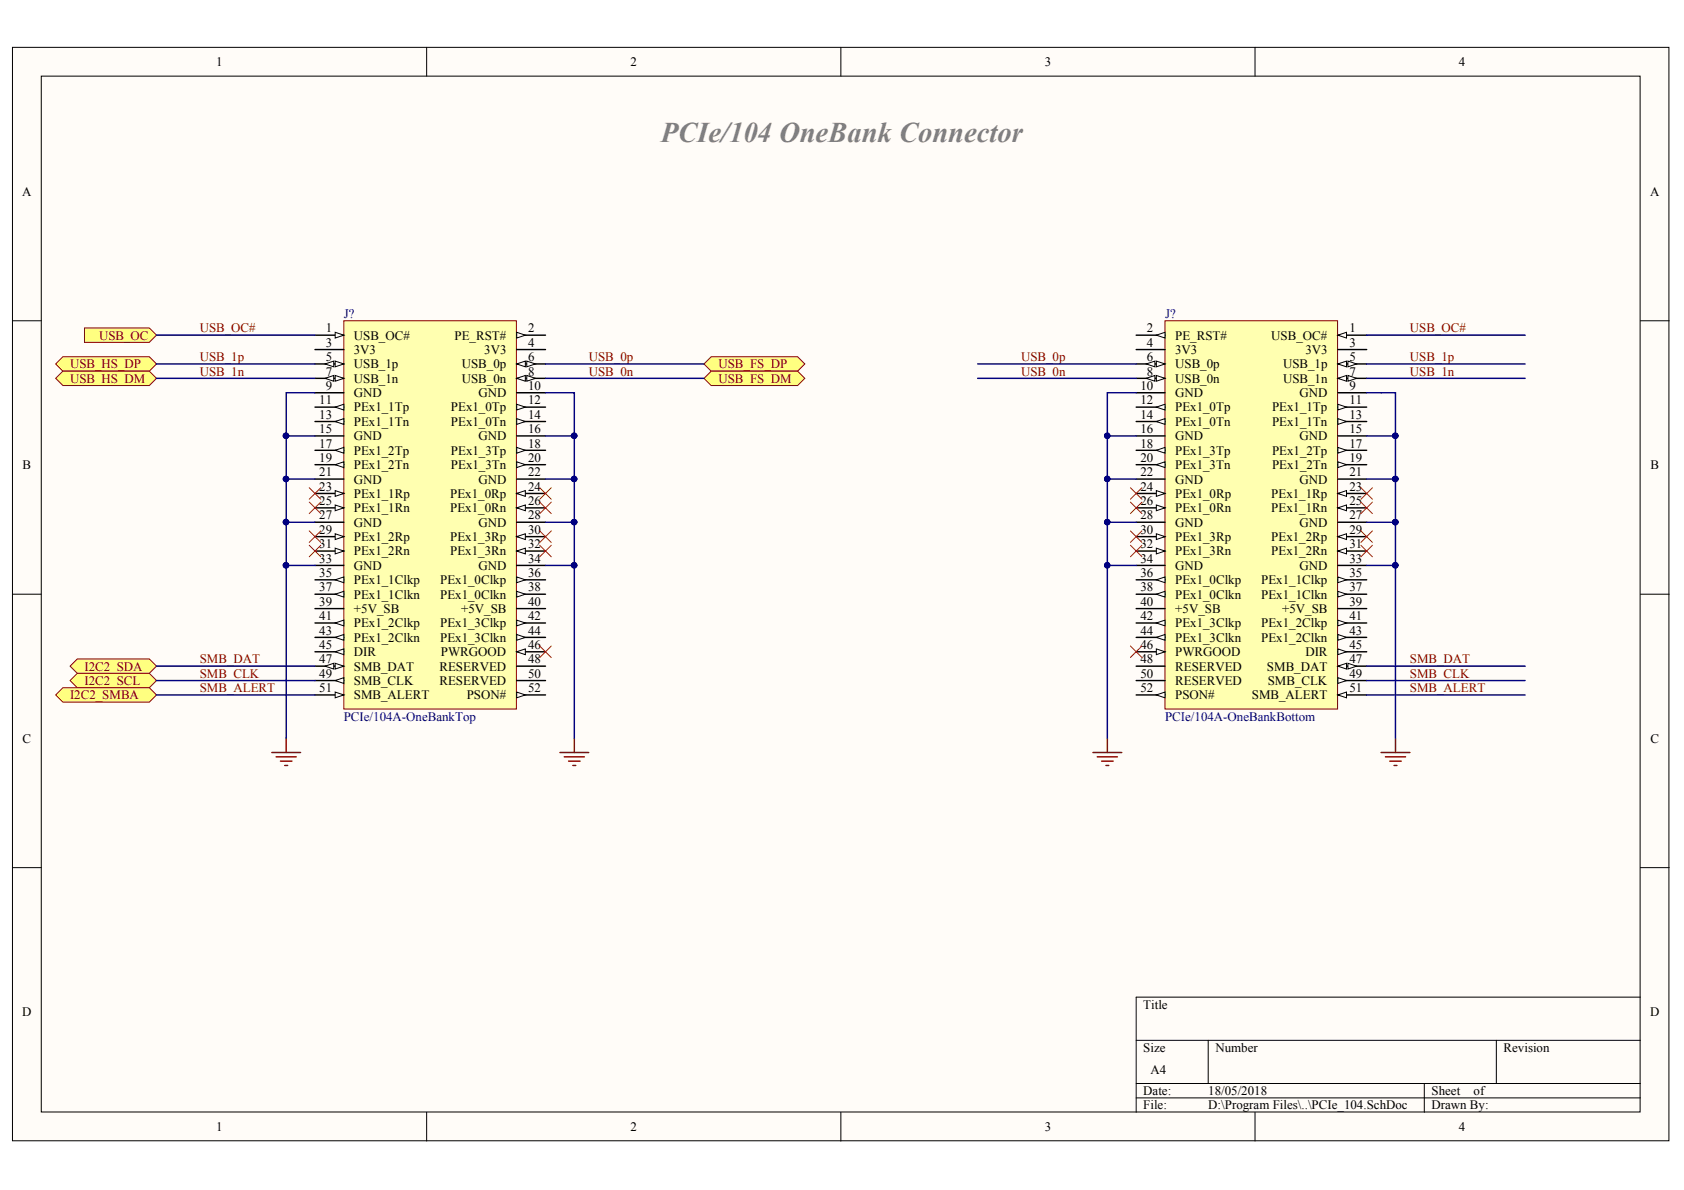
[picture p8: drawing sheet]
<svg xmlns="http://www.w3.org/2000/svg" width="297mm" height="210mm" viewBox="0 0 297 210" stroke-linecap="round" stroke-linejoin="round" font-family="sans-serif">
<g fill="#fffcf8" stroke="#000" stroke-width=".18">
<path d="M2.2 8.4h292.2v192.8h-292.2z"/>
<path d="M7.3 13.4h282v182.7h-282z"/>
</g>
<g fill="none" stroke="#000" stroke-width=".18">
<path d="M75.3 8.4v5M148.3 8.4v5M221.4 8.4v5M2.2 56.6h5.1M289.3 56.6h5.1M2.2 104.8h5.1M289.3 104.8h5.1M2.2 153h5.1M289.3 153h5.1M289.3 175.9h-88.9v20.3M75.3 196.2v5.1M148.3 196.2v5.1"/>
<path d="M200.4 183.5h88.9M200.4 191.1h88.9M200.4 193.7h88.9M213.1 183.5v7.6M221.4 196.2v5.1M251.2 191.1v5.1M263.9 183.5v7.6"/>
</g>
<g fill="#ffff80" stroke="#800000" stroke-width=".18">
<path d="M9.8 64.2l1.3-1.3h15.2l1.3 1.3-1.3 1.3h-15.2z" fill-rule="evenodd"/>
<path d="M9.8 66.7l1.3-1.2h15.2l1.3 1.2-1.3 1.3h-15.2z" fill-rule="evenodd"/>
<path d="M124.2 64.2l1.2-1.3h15.3l1.3 1.3-1.3 1.3h-15.3z" fill-rule="evenodd"/>
<path d="M124.2 66.7l1.2-1.2h15.3l1.3 1.2-1.3 1.3h-15.3z" fill-rule="evenodd"/>
<path d="M12.4 117.5l1.2-1.3h12.7l1.3 1.3-1.3 1.3h-12.7z" fill-rule="evenodd"/>
<path d="M12.4 120l1.2-1.2h12.7l1.3 1.2-1.3 1.3h-12.7z" fill-rule="evenodd"/>
<path d="M9.8 122.6l1.3-1.3h15.2l1.3 1.3-1.3 1.3h-15.2z" fill-rule="evenodd"/>
</g>
<path d="M205.5 56.6h30.4v68.5h-30.4z" fill="#ffffb0" stroke="#800000" stroke-width=".18"/>
<path d="M236 59.1h5.1" fill="none" stroke="#000" stroke-width=".25"/>
<path d="M236 59.1l1.5-.5v1z" fill="#fffcf8" stroke="#000" stroke-width=".18"/>
<path d="M200.4 59.1h5.1" fill="none" stroke="#000" stroke-width=".25"/>
<path d="M204 59.1l1.5-.5v1z" fill="#fffcf8" stroke="#000" stroke-width=".18"/>
<path d="M200.4 61.7h5.1M236 61.7h5.1M236 64.2h5.1" fill="none" stroke="#000" stroke-width=".25"/>
<g fill="#fffcf8" stroke="#000" stroke-width=".18">
<path d="M236 64.2l1.5-.5v1z"/>
<path d="M237.8 63.7l1.5 .5-1.5 .5z"/>
</g>
<path d="M200.4 64.2h5.1" fill="none" stroke="#000" stroke-width=".25"/>
<g fill="#fffcf8" stroke="#000" stroke-width=".18">
<path d="M204 63.7l1.5 .5-1.5 .5z"/>
<path d="M202.2 64.2l1.5-.5v1z"/>
</g>
<path d="M236 66.7h5.1" fill="none" stroke="#000" stroke-width=".25"/>
<g fill="#fffcf8" stroke="#000" stroke-width=".18">
<path d="M236 66.7l1.5-.5v1z"/>
<path d="M237.8 66.2l1.5 .5-1.5 .5z"/>
</g>
<path d="M200.4 66.7h5.1" fill="none" stroke="#000" stroke-width=".25"/>
<g fill="#fffcf8" stroke="#000" stroke-width=".18">
<path d="M204 66.2l1.5 .5-1.5 .5z"/>
<path d="M202.2 66.7l1.5-.5v1z"/>
</g>
<path d="M200.4 69.3h5.1M236 69.3h5.1M236 71.8h5.1" fill="none" stroke="#000" stroke-width=".25"/>
<path d="M236 71.3l1.5 .5-1.5 .5z" fill="#fffcf8" stroke="#000" stroke-width=".18"/>
<path d="M200.4 71.8h5.1" fill="none" stroke="#000" stroke-width=".25"/>
<path d="M204 71.8l1.5-.5v1z" fill="#fffcf8" stroke="#000" stroke-width=".18"/>
<path d="M236 74.4h5.1" fill="none" stroke="#000" stroke-width=".25"/>
<path d="M236 73.8l1.5 .6-1.5 .5z" fill="#fffcf8" stroke="#000" stroke-width=".18"/>
<path d="M200.4 74.4h5.1" fill="none" stroke="#000" stroke-width=".25"/>
<path d="M204 74.4l1.5-.6v1.1z" fill="#fffcf8" stroke="#000" stroke-width=".18"/>
<path d="M200.4 76.9h5.1M236 76.9h5.1M236 79.4h5.1" fill="none" stroke="#000" stroke-width=".25"/>
<path d="M236 78.9l1.5 .5-1.5 .5z" fill="#fffcf8" stroke="#000" stroke-width=".18"/>
<path d="M200.4 79.4h5.1" fill="none" stroke="#000" stroke-width=".25"/>
<path d="M204 79.4l1.5-.5v1z" fill="#fffcf8" stroke="#000" stroke-width=".18"/>
<path d="M236 82h5.1" fill="none" stroke="#000" stroke-width=".25"/>
<path d="M236 81.5l1.5 .5-1.5 .5z" fill="#fffcf8" stroke="#000" stroke-width=".18"/>
<path d="M200.4 82h5.1" fill="none" stroke="#000" stroke-width=".25"/>
<path d="M204 82l1.5-.5v1z" fill="#fffcf8" stroke="#000" stroke-width=".18"/>
<path d="M200.4 84.5h5.1M236 84.5h5.1M236 87h5.1" fill="none" stroke="#000" stroke-width=".25"/>
<path d="M236 87l1.5-.5v1.1z" fill="#fffcf8" stroke="#000" stroke-width=".18"/>
<path d="M200.4 87h5.1" fill="none" stroke="#000" stroke-width=".25"/>
<path d="M204 86.5l1.5 .5-1.5 .6z" fill="#fffcf8" stroke="#000" stroke-width=".18"/>
<path d="M236 89.6h5.1" fill="none" stroke="#000" stroke-width=".25"/>
<path d="M236 89.6l1.5-.5v1z" fill="#fffcf8" stroke="#000" stroke-width=".18"/>
<path d="M200.4 89.6h5.1" fill="none" stroke="#000" stroke-width=".25"/>
<path d="M204 89.1l1.5 .5-1.5 .5z" fill="#fffcf8" stroke="#000" stroke-width=".18"/>
<path d="M200.4 92.1h5.1M236 92.1h5.1M236 94.7h5.1" fill="none" stroke="#000" stroke-width=".25"/>
<path d="M236 94.7l1.5-.5v1z" fill="#fffcf8" stroke="#000" stroke-width=".18"/>
<path d="M200.4 94.7h5.1" fill="none" stroke="#000" stroke-width=".25"/>
<path d="M204 94.2l1.5 .5-1.5 .5z" fill="#fffcf8" stroke="#000" stroke-width=".18"/>
<path d="M236 97.2h5.1" fill="none" stroke="#000" stroke-width=".25"/>
<path d="M236 97.2l1.5-.5v1z" fill="#fffcf8" stroke="#000" stroke-width=".18"/>
<path d="M200.4 97.2h5.1" fill="none" stroke="#000" stroke-width=".25"/>
<path d="M204 96.7l1.5 .5-1.5 .5z" fill="#fffcf8" stroke="#000" stroke-width=".18"/>
<path d="M200.4 99.7h5.1M236 99.7h5.1M236 102.3h5.1" fill="none" stroke="#000" stroke-width=".25"/>
<path d="M236 101.8l1.5 .5-1.5 .5z" fill="#fffcf8" stroke="#000" stroke-width=".18"/>
<path d="M200.4 102.3h5.1" fill="none" stroke="#000" stroke-width=".25"/>
<path d="M204 102.3l1.5-.5v1z" fill="#fffcf8" stroke="#000" stroke-width=".18"/>
<path d="M236 104.8h5.1" fill="none" stroke="#000" stroke-width=".25"/>
<path d="M236 104.3l1.5 .5-1.5 .5z" fill="#fffcf8" stroke="#000" stroke-width=".18"/>
<path d="M200.4 104.8h5.1" fill="none" stroke="#000" stroke-width=".25"/>
<path d="M204 104.8l1.5-.5v1z" fill="#fffcf8" stroke="#000" stroke-width=".18"/>
<path d="M200.4 107.4h5.1M236 107.4h5.1M236 109.9h5.1" fill="none" stroke="#000" stroke-width=".25"/>
<path d="M236 109.4l1.5 .5-1.5 .5z" fill="#fffcf8" stroke="#000" stroke-width=".18"/>
<path d="M200.4 109.9h5.1" fill="none" stroke="#000" stroke-width=".25"/>
<path d="M204 109.9l1.5-.5v1z" fill="#fffcf8" stroke="#000" stroke-width=".18"/>
<path d="M236 112.4h5.1" fill="none" stroke="#000" stroke-width=".25"/>
<path d="M236 111.9l1.5 .5-1.5 .5z" fill="#fffcf8" stroke="#000" stroke-width=".18"/>
<path d="M200.4 112.4h5.1" fill="none" stroke="#000" stroke-width=".25"/>
<path d="M204 112.4l1.5-.5v1z" fill="#fffcf8" stroke="#000" stroke-width=".18"/>
<path d="M236 115h5.1" fill="none" stroke="#000" stroke-width=".25"/>
<path d="M236 114.5l1.5 .5-1.5 .5z" fill="#fffcf8" stroke="#000" stroke-width=".18"/>
<path d="M200.4 115h5.1" fill="none" stroke="#000" stroke-width=".25"/>
<path d="M204 114.5l1.5 .5-1.5 .5z" fill="#fffcf8" stroke="#000" stroke-width=".18"/>
<path d="M236 117.5h5.1" fill="none" stroke="#000" stroke-width=".25"/>
<g fill="#fffcf8" stroke="#000" stroke-width=".18">
<path d="M236 117.5l1.5-.5v1z"/>
<path d="M237.8 117l1.5 .5-1.5 .5z"/>
</g>
<path d="M200.4 117.5h5.1M236 120h5.1" fill="none" stroke="#000" stroke-width=".25"/>
<path d="M236 119.5l1.5 .5-1.5 .6z" fill="#fffcf8" stroke="#000" stroke-width=".18"/>
<path d="M200.4 120h5.1M236 122.6h5.1" fill="none" stroke="#000" stroke-width=".25"/>
<path d="M236 122.6l1.5-.5v1z" fill="#fffcf8" stroke="#000" stroke-width=".18"/>
<path d="M200.4 122.6h5.1" fill="none" stroke="#000" stroke-width=".25"/>
<path d="M204 122.6l1.5-.5v1z" fill="#fffcf8" stroke="#000" stroke-width=".18"/>
<path d="M14.9 57.9h11.4l1.3 1.2-1.3 1.3h-11.4z" fill-rule="evenodd" fill="#ffff80" stroke="#800000" stroke-width=".18"/>
<path d="M192.8 132.7h5.1M193.5 133.5h3.6M194.3 134.3h2M195.1 135h.5M195.3 130.2v2.5M243.6 132.7h5.1M244.4 133.5h3.5M245.1 134.3h2.1M245.9 135h.5M246.1 130.2v2.5" fill="none" stroke="#800000" stroke-width=".25"/>
<g fill="none" stroke="#f00" stroke-width=".18">
<path d="M199.4 86l2 2.1M199.4 88.6l2 2M199.4 96.2l2 2M199.4 93.6l2 2.1M201.4 86l-2 2.1M201.4 88.6l-2 2M201.4 96.2l-2 2M201.4 93.6l-2 2.1M240.1 86l2 2.1M240.1 88.6l2 2M240.1 93.6l2 2.1M240.1 96.2l2 2"/>
<path d="M242.1 86l-2 2.1M242.1 88.6l-2 2M242.1 93.6l-2 2.1M242.1 96.2l-2 2M199.4 114l2 2M201.4 114l-2 2"/>
</g>
<g fill="none" stroke="#000080" stroke-width=".25">
<path d="M241.1 59.1h27.9M172.5 64.2h27.9M172.5 66.7h27.9M195.3 76.9h5.1M200.4 69.3h-5.1v60.9M241.1 69.3h5v60.9M241.1 64.2h27.9M241.1 66.7h27.9M241.1 76.9h5M195.3 92.1h5.1M195.3 84.5h5.1M195.3 99.7h5.1"/>
<path d="M241.1 92.1h5M241.1 84.5h5M241.1 99.7h5M241.1 117.5h27.9M241.1 120h27.9M241.1 122.6h27.9"/>
</g>
<g fill="#000080" stroke="#000080" stroke-width=".18">
<circle cx="246.1" cy="92.1" r=".49"/>
<circle cx="246.1" cy="84.5" r=".49"/>
<circle cx="246.1" cy="99.7" r=".49"/>
<circle cx="195.3" cy="76.9" r=".48"/>
<circle cx="195.3" cy="84.5" r=".48"/>
<circle cx="195.3" cy="92.1" r=".48"/>
<circle cx="195.3" cy="99.7" r=".48"/>
<circle cx="246.1" cy="76.9" r=".49"/>
</g>
<path d="M60.6 56.6h30.5v68.5h-30.5z" fill="#ffffb0" stroke="#800000" stroke-width=".18"/>
<path d="M55.6 59.1h5" fill="none" stroke="#000" stroke-width=".25"/>
<path d="M59.1 58.6l1.5 .5-1.5 .5z" fill="#fffcf8" stroke="#000" stroke-width=".18"/>
<path d="M91.1 59.1h5.1" fill="none" stroke="#000" stroke-width=".25"/>
<path d="M91.1 58.6l1.6 .5-1.6 .5z" fill="#fffcf8" stroke="#000" stroke-width=".18"/>
<path d="M55.6 61.7h5M55.6 64.2h5M91.1 61.7h5.1" fill="none" stroke="#000" stroke-width=".25"/>
<g fill="#fffcf8" stroke="#000" stroke-width=".18">
<path d="M59.1 63.7l1.5 .5-1.5 .5z"/>
<path d="M57.3 64.2l1.6-.5v1z"/>
</g>
<path d="M91.1 64.2h5.1" fill="none" stroke="#000" stroke-width=".25"/>
<g fill="#fffcf8" stroke="#000" stroke-width=".18">
<path d="M91.1 64.2l1.6-.5v1z"/>
<path d="M92.9 63.7l1.5 .5-1.5 .5z"/>
</g>
<path d="M55.6 66.7h5" fill="none" stroke="#000" stroke-width=".25"/>
<g fill="#fffcf8" stroke="#000" stroke-width=".18">
<path d="M59.1 66.2l1.5 .5-1.5 .5z"/>
<path d="M57.3 66.7l1.6-.5v1z"/>
</g>
<path d="M91.1 66.7h5.1" fill="none" stroke="#000" stroke-width=".25"/>
<g fill="#fffcf8" stroke="#000" stroke-width=".18">
<path d="M91.1 66.7l1.6-.5v1z"/>
<path d="M92.9 66.2l1.5 .5-1.5 .5z"/>
</g>
<path d="M55.6 69.3h5M55.6 71.8h5M91.1 69.3h5.1" fill="none" stroke="#000" stroke-width=".25"/>
<path d="M59.1 71.8l1.5-.5v1z" fill="#fffcf8" stroke="#000" stroke-width=".18"/>
<path d="M91.1 71.8h5.1" fill="none" stroke="#000" stroke-width=".25"/>
<path d="M91.1 71.3l1.6 .5-1.6 .5z" fill="#fffcf8" stroke="#000" stroke-width=".18"/>
<path d="M55.6 74.4h5" fill="none" stroke="#000" stroke-width=".25"/>
<path d="M59.1 74.4l1.5-.6v1.1z" fill="#fffcf8" stroke="#000" stroke-width=".18"/>
<path d="M91.1 74.4h5.1" fill="none" stroke="#000" stroke-width=".25"/>
<path d="M91.1 73.8l1.6 .6-1.6 .5z" fill="#fffcf8" stroke="#000" stroke-width=".18"/>
<path d="M55.6 76.9h5M55.6 79.4h5M91.1 76.9h5.1" fill="none" stroke="#000" stroke-width=".25"/>
<path d="M59.1 79.4l1.5-.5v1z" fill="#fffcf8" stroke="#000" stroke-width=".18"/>
<path d="M91.1 79.4h5.1" fill="none" stroke="#000" stroke-width=".25"/>
<path d="M91.1 78.9l1.6 .5-1.6 .5z" fill="#fffcf8" stroke="#000" stroke-width=".18"/>
<path d="M55.6 82h5" fill="none" stroke="#000" stroke-width=".25"/>
<path d="M59.1 82l1.5-.5v1z" fill="#fffcf8" stroke="#000" stroke-width=".18"/>
<path d="M91.1 82h5.1" fill="none" stroke="#000" stroke-width=".25"/>
<path d="M91.1 81.5l1.6 .5-1.6 .5z" fill="#fffcf8" stroke="#000" stroke-width=".18"/>
<path d="M55.6 84.5h5M55.6 87h5M91.1 84.5h5.1" fill="none" stroke="#000" stroke-width=".25"/>
<path d="M59.1 86.5l1.5 .5-1.5 .6z" fill="#fffcf8" stroke="#000" stroke-width=".18"/>
<path d="M91.1 87h5.1" fill="none" stroke="#000" stroke-width=".25"/>
<path d="M91.1 87l1.6-.5v1.1z" fill="#fffcf8" stroke="#000" stroke-width=".18"/>
<path d="M55.6 89.6h5" fill="none" stroke="#000" stroke-width=".25"/>
<path d="M59.1 89.1l1.5 .5-1.5 .5z" fill="#fffcf8" stroke="#000" stroke-width=".18"/>
<path d="M91.1 89.6h5.1" fill="none" stroke="#000" stroke-width=".25"/>
<path d="M91.1 89.6l1.6-.5v1z" fill="#fffcf8" stroke="#000" stroke-width=".18"/>
<path d="M55.6 92.1h5M55.6 94.7h5M91.1 92.1h5.1" fill="none" stroke="#000" stroke-width=".25"/>
<path d="M59.1 94.2l1.5 .5-1.5 .5z" fill="#fffcf8" stroke="#000" stroke-width=".18"/>
<path d="M91.1 94.7h5.1" fill="none" stroke="#000" stroke-width=".25"/>
<path d="M91.1 94.7l1.6-.5v1z" fill="#fffcf8" stroke="#000" stroke-width=".18"/>
<path d="M55.6 97.2h5" fill="none" stroke="#000" stroke-width=".25"/>
<path d="M59.1 96.7l1.5 .5-1.5 .5z" fill="#fffcf8" stroke="#000" stroke-width=".18"/>
<path d="M91.1 97.2h5.1" fill="none" stroke="#000" stroke-width=".25"/>
<path d="M91.1 97.2l1.6-.5v1z" fill="#fffcf8" stroke="#000" stroke-width=".18"/>
<path d="M55.6 99.7h5M91.1 99.7h5.1M55.6 102.3h5" fill="none" stroke="#000" stroke-width=".25"/>
<path d="M59.1 102.3l1.5-.5v1z" fill="#fffcf8" stroke="#000" stroke-width=".18"/>
<path d="M91.1 102.3h5.1" fill="none" stroke="#000" stroke-width=".25"/>
<path d="M91.1 101.8l1.6 .5-1.6 .5z" fill="#fffcf8" stroke="#000" stroke-width=".18"/>
<path d="M55.6 104.8h5" fill="none" stroke="#000" stroke-width=".25"/>
<path d="M59.1 104.8l1.5-.5v1z" fill="#fffcf8" stroke="#000" stroke-width=".18"/>
<path d="M91.1 104.8h5.1" fill="none" stroke="#000" stroke-width=".25"/>
<path d="M91.1 104.3l1.6 .5-1.6 .5z" fill="#fffcf8" stroke="#000" stroke-width=".18"/>
<path d="M55.6 107.4h5M55.6 109.9h5M91.1 107.4h5.1" fill="none" stroke="#000" stroke-width=".25"/>
<path d="M59.1 109.9l1.5-.5v1z" fill="#fffcf8" stroke="#000" stroke-width=".18"/>
<path d="M91.1 109.9h5.1" fill="none" stroke="#000" stroke-width=".25"/>
<path d="M91.1 109.4l1.6 .5-1.6 .5z" fill="#fffcf8" stroke="#000" stroke-width=".18"/>
<path d="M55.6 112.4h5" fill="none" stroke="#000" stroke-width=".25"/>
<path d="M59.1 112.4l1.5-.5v1z" fill="#fffcf8" stroke="#000" stroke-width=".18"/>
<path d="M91.1 112.4h5.1" fill="none" stroke="#000" stroke-width=".25"/>
<path d="M91.1 111.9l1.6 .5-1.6 .5z" fill="#fffcf8" stroke="#000" stroke-width=".18"/>
<path d="M55.6 115h5" fill="none" stroke="#000" stroke-width=".25"/>
<path d="M59.1 115l1.5-.5v1z" fill="#fffcf8" stroke="#000" stroke-width=".18"/>
<path d="M91.1 115h5.1" fill="none" stroke="#000" stroke-width=".25"/>
<path d="M91.1 115l1.6-.5v1z" fill="#fffcf8" stroke="#000" stroke-width=".18"/>
<path d="M55.6 117.5h5" fill="none" stroke="#000" stroke-width=".25"/>
<g fill="#fffcf8" stroke="#000" stroke-width=".18">
<path d="M59.1 117l1.5 .5-1.5 .5z"/>
<path d="M57.3 117.5l1.6-.5v1z"/>
</g>
<path d="M91.1 117.5h5.1M55.6 120h5" fill="none" stroke="#000" stroke-width=".25"/>
<path d="M59.1 120l1.5-.5v1.1z" fill="#fffcf8" stroke="#000" stroke-width=".18"/>
<path d="M55.6 122.6h5M91.1 120h5.1" fill="none" stroke="#000" stroke-width=".25"/>
<path d="M59.1 122.1l1.5 .5-1.5 .5z" fill="#fffcf8" stroke="#000" stroke-width=".18"/>
<path d="M91.1 122.6h5.1" fill="none" stroke="#000" stroke-width=".25"/>
<path d="M91.1 122.1l1.6 .5-1.6 .5z" fill="#fffcf8" stroke="#000" stroke-width=".18"/>
<path d="M47.9 132.7h5.1M48.7 133.5h3.6M49.5 134.3h2M50.2 135h.5M50.5 130.2v2.5M98.8 132.7h5M99.5 133.5h3.6M100.3 134.3h2M101 135h.6M101.3 130.2v2.5" fill="none" stroke="#800000" stroke-width=".25"/>
<g fill="none" stroke="#000080" stroke-width=".25">
<path d="M27.6 59.1h28M27.6 64.2h28M27.6 66.7h28M50.5 76.9h5.1M55.6 69.3h-5.1v60.9M96.2 69.3h5.1v60.9M96.2 76.9h5.1M96.2 64.2h28M96.2 66.7h28M50.5 92.1h5.1M50.5 84.5h5.1M50.5 99.7h5.1"/>
<path d="M96.2 92.1h5.1M96.2 84.5h5.1M96.2 99.7h5.1M27.6 117.5h28M27.6 120h28M27.6 122.6h28"/>
</g>
<g fill="#000080" stroke="#000080" stroke-width=".18">
<circle cx="101.3" cy="92.1" r=".49"/>
<circle cx="101.3" cy="84.5" r=".49"/>
<circle cx="101.3" cy="99.7" r=".49"/>
<circle cx="50.4" cy="76.9" r=".49"/>
<circle cx="50.4" cy="84.5" r=".49"/>
<circle cx="50.4" cy="92.1" r=".49"/>
<circle cx="50.4" cy="99.7" r=".49"/>
<circle cx="101.3" cy="76.9" r=".49"/>
</g>
<g fill="none" stroke="#f00" stroke-width=".18">
<path d="M54.5 86l2.1 2.1M54.5 88.6l2.1 2M54.5 93.6l2.1 2.1M54.5 96.2l2.1 2M56.6 86l-2.1 2.1M56.6 88.6l-2.1 2M56.6 93.6l-2.1 2.1M56.6 96.2l-2.1 2M95.2 86l2 2.1M95.2 88.6l2 2M95.2 93.6l2 2.1M95.2 96.2l2 2"/>
<path d="M97.2 86l-2 2.1M97.2 88.6l-2 2M97.2 93.6l-2 2.1M97.2 96.2l-2 2M95.2 114l2 2M97.2 114l-2 2"/>
</g>
<text font-size="5" fill="#808080" x="116.5" y="25">PCIe/104 OneBank Connector</text>
<g font-size="2.3">
<text x="38.1" y="11.7">1</text>
<text x="111.2" y="11.7">2</text>
<text x="184.3" y="11.7">3</text>
<text x="257.3" y="11.7">4</text>
<text x="3.9" y="34.5">A</text>
<text x="291.1" y="34.5">A</text>
<text x="57.5" y="58.6">1</text>
<text x="62.4" y="59.9">USB_OC#</text>
<text x="80.2" y="59.9">PE_RST#</text>
<text x="93.2" y="58.6">2</text>
<text x="202.3" y="58.6">2</text>
<text x="207.3" y="59.9">PE_RST#</text>
<text x="224.2" y="59.9">USB_OC#</text>
<text x="238" y="58.6">1</text>
<text x="57.5" y="61.2">3</text>
<text x="57.5" y="63.7">5</text>
<text x="62.4" y="62.4">3V3</text>
<text x="62.4" y="65">USB_1p</text>
<text x="81.4" y="65">USB_0p</text>
<text x="85.4" y="62.4">3V3</text>
<text x="93.2" y="61.2">4</text>
<text x="93.2" y="63.7">6</text>
<text x="202.3" y="61.2">4</text>
<text x="202.3" y="63.7">6</text>
<text x="207.3" y="62.4">3V3</text>
<text x="207.3" y="65">USB_0p</text>
<text x="226.3" y="65">USB_1p</text>
<text x="230.2" y="62.4">3V3</text>
<text x="238" y="61.2">3</text>
<text x="238" y="63.7">5</text>
<text x="56.3" y="71.3">11</text>
<text x="57.5" y="66.2">7</text>
<text x="57.5" y="68.8">9</text>
<text x="62.4" y="67.5">USB_1n</text>
<text x="62.4" y="70">GND</text>
<text x="81.4" y="67.5">USB_0n</text>
<text x="84.4" y="70">GND</text>
<text x="93.2" y="66.2">8</text>
<text x="93.2" y="68.8">10</text>
<text x="93.2" y="71.3">12</text>
<text x="201.2" y="68.8">10</text>
<text x="201.2" y="71.3">12</text>
<text x="202.3" y="66.2">8</text>
<text x="207.3" y="67.5">USB_0n</text>
<text x="207.3" y="70">GND</text>
<text x="226.3" y="67.5">USB_1n</text>
<text x="229.2" y="70">GND</text>
<text x="238" y="66.2">7</text>
<text x="238" y="68.8">9</text>
<text x="238" y="71.3">11</text>
<text x="56.3" y="73.8">13</text>
<text x="56.3" y="76.4">15</text>
<text x="62.4" y="72.6">PEx1_1Tp</text>
<text x="62.4" y="75.1">PEx1_1Tn</text>
<text x="62.4" y="77.7">GND</text>
<text x="79.5" y="72.6">PEx1_0Tp</text>
<text x="79.5" y="75.1">PEx1_0Tn</text>
<text x="84.4" y="77.7">GND</text>
<text x="93.2" y="73.8">14</text>
<text x="93.2" y="76.4">16</text>
<text x="201.2" y="73.8">14</text>
<text x="201.2" y="76.4">16</text>
<text x="207.3" y="72.6">PEx1_0Tp</text>
<text x="207.3" y="75.1">PEx1_0Tn</text>
<text x="207.3" y="77.7">GND</text>
<text x="224.4" y="72.6">PEx1_1Tp</text>
<text x="224.4" y="75.1">PEx1_1Tn</text>
<text x="229.2" y="77.7">GND</text>
<text x="238" y="73.8">13</text>
<text x="238" y="76.4">15</text>
<text x="4" y="82.8">B</text>
<text x="56.3" y="78.9">17</text>
<text x="56.3" y="81.5">19</text>
<text x="62.4" y="80.2">PEx1_2Tp</text>
<text x="62.4" y="82.8">PEx1_2Tn</text>
<text x="79.5" y="80.2">PEx1_3Tp</text>
<text x="79.5" y="82.8">PEx1_3Tn</text>
<text x="93.2" y="78.9">18</text>
<text x="93.2" y="81.5">20</text>
<text x="201.2" y="78.9">18</text>
<text x="201.2" y="81.5">20</text>
<text x="207.3" y="80.2">PEx1_3Tp</text>
<text x="207.3" y="82.8">PEx1_3Tn</text>
<text x="224.4" y="80.2">PEx1_2Tp</text>
<text x="224.4" y="82.8">PEx1_2Tn</text>
<text x="238" y="78.9">17</text>
<text x="238" y="81.5">19</text>
<text x="291.1" y="82.8">B</text>
<text x="56.3" y="84">21</text>
<text x="56.3" y="86.6">23</text>
<text x="56.3" y="89.1">25</text>
<text x="62.4" y="85.3">GND</text>
<text x="62.4" y="87.8">PEx1_1Rp</text>
<text x="79.4" y="87.8">PEx1_0Rp</text>
<text x="84.4" y="85.3">GND</text>
<text x="93.2" y="84">22</text>
<text x="93.2" y="86.6">24</text>
<text x="93.2" y="89.1">26</text>
<text x="201.2" y="84">22</text>
<text x="201.2" y="86.6">24</text>
<text x="201.2" y="89.1">26</text>
<text x="207.3" y="85.3">GND</text>
<text x="207.3" y="87.8">PEx1_0Rp</text>
<text x="224.2" y="87.8">PEx1_1Rp</text>
<text x="229.2" y="85.3">GND</text>
<text x="238" y="84">21</text>
<text x="238" y="86.6">23</text>
<text x="238" y="89.1">25</text>
<text x="56.3" y="91.6">27</text>
<text x="56.3" y="94.2">29</text>
<text x="62.4" y="90.4">PEx1_1Rn</text>
<text x="62.4" y="92.9">GND</text>
<text x="62.4" y="95.4">PEx1_2Rp</text>
<text x="79.4" y="90.4">PEx1_0Rn</text>
<text x="79.4" y="95.4">PEx1_3Rp</text>
<text x="84.4" y="92.9">GND</text>
<text x="93.2" y="91.6">28</text>
<text x="93.2" y="94.2">30</text>
<text x="201.2" y="91.6">28</text>
<text x="201.2" y="94.2">30</text>
<text x="207.3" y="90.4">PEx1_0Rn</text>
<text x="207.3" y="92.9">GND</text>
<text x="207.3" y="95.4">PEx1_3Rp</text>
<text x="224.2" y="90.4">PEx1_1Rn</text>
<text x="224.2" y="95.4">PEx1_2Rp</text>
<text x="229.2" y="92.9">GND</text>
<text x="238" y="91.6">27</text>
<text x="238" y="94.2">29</text>
<text x="56.3" y="96.7">31</text>
<text x="56.3" y="99.2">33</text>
<text x="56.3" y="101.8">35</text>
<text x="62.4" y="98">PEx1_2Rn</text>
<text x="62.4" y="100.5">GND</text>
<text x="79.4" y="98">PEx1_3Rn</text>
<text x="84.4" y="100.5">GND</text>
<text x="93.2" y="96.7">32</text>
<text x="93.2" y="99.2">34</text>
<text x="93.2" y="101.8">36</text>
<text x="201.2" y="96.7">32</text>
<text x="201.2" y="99.2">34</text>
<text x="201.2" y="101.8">36</text>
<text x="207.3" y="98">PEx1_3Rn</text>
<text x="207.3" y="100.5">GND</text>
<text x="224.2" y="98">PEx1_2Rn</text>
<text x="229.2" y="100.5">GND</text>
<text x="238" y="96.7">31</text>
<text x="238" y="99.2">33</text>
<text x="238" y="101.8">35</text>
<text x="56.3" y="104.3">37</text>
<text x="56.3" y="106.9">39</text>
<text x="62.4" y="103.1">PEx1_1Clkp</text>
<text x="62.4" y="105.6">PEx1_1Clkn</text>
<text x="77.6" y="103.1">PEx1_0Clkp</text>
<text x="77.6" y="105.6">PEx1_0Clkn</text>
<text x="93.2" y="104.3">38</text>
<text x="93.2" y="106.9">40</text>
<text x="201.2" y="104.3">38</text>
<text x="201.2" y="106.9">40</text>
<text x="207.3" y="103.1">PEx1_0Clkp</text>
<text x="207.3" y="105.6">PEx1_0Clkn</text>
<text x="222.5" y="103.1">PEx1_1Clkp</text>
<text x="222.5" y="105.6">PEx1_1Clkn</text>
<text x="238" y="104.3">37</text>
<text x="238" y="106.9">39</text>
<text x="56.3" y="109.4">41</text>
<text x="56.3" y="111.9">43</text>
<text x="62.4" y="108.1">+5V_SB</text>
<text x="62.4" y="110.7">PEx1_2Clkp</text>
<text x="62.4" y="113.2">PEx1_2Clkn</text>
<text x="77.6" y="110.7">PEx1_3Clkp</text>
<text x="77.6" y="113.2">PEx1_3Clkn</text>
<text x="81.3" y="108.1">+5V_SB</text>
<text x="93.2" y="109.4">42</text>
<text x="93.2" y="111.9">44</text>
<text x="201.2" y="109.4">42</text>
<text x="201.2" y="111.9">44</text>
<text x="207.3" y="108.1">+5V_SB</text>
<text x="207.3" y="110.7">PEx1_3Clkp</text>
<text x="207.3" y="113.2">PEx1_3Clkn</text>
<text x="222.5" y="110.7">PEx1_2Clkp</text>
<text x="222.5" y="113.2">PEx1_2Clkn</text>
<text x="226.1" y="108.1">+5V_SB</text>
<text x="238" y="109.4">41</text>
<text x="238" y="111.9">43</text>
<text x="56.3" y="114.5">45</text>
<text x="56.3" y="117">47</text>
<text x="56.3" y="119.5">49</text>
<text x="62.4" y="115.7">DIR</text>
<text x="62.4" y="118.3">SMB_DAT</text>
<text x="77.5" y="118.3">RESERVED</text>
<text x="77.8" y="115.7">PWRGOOD</text>
<text x="93.2" y="114.5">46</text>
<text x="93.2" y="117">48</text>
<text x="93.2" y="119.5">50</text>
<text x="201.2" y="114.5">46</text>
<text x="201.2" y="117">48</text>
<text x="201.2" y="119.5">50</text>
<text x="207.3" y="115.7">PWRGOOD</text>
<text x="207.3" y="118.3">RESERVED</text>
<text x="223.5" y="118.3">SMB_DAT</text>
<text x="230.2" y="115.7">DIR</text>
<text x="238" y="114.5">45</text>
<text x="238" y="117">47</text>
<text x="238" y="119.5">49</text>
<text x="56.3" y="122.1">51</text>
<text x="62.4" y="120.8">SMB_CLK</text>
<text x="62.4" y="123.3">SMB_ALERT</text>
<text x="77.5" y="120.8">RESERVED</text>
<text x="82.3" y="123.3">PSON#</text>
<text x="93.2" y="122.1">52</text>
<text x="201.2" y="122.1">52</text>
<text x="207.3" y="120.8">RESERVED</text>
<text x="207.3" y="123.3">PSON#</text>
<text x="220.8" y="123.3">SMB_ALERT</text>
<text x="223.6" y="120.8">SMB_CLK</text>
<text x="238" y="122.1">51</text>
<text x="4" y="131">C</text>
<text x="291.1" y="131">C</text>
<text x="3.9" y="179.2">D</text>
<text x="201.7" y="177.9">Title</text>
<text x="291.1" y="179.2">D</text>
<text x="201.7" y="185.6">Size</text>
<text x="214.4" y="185.6">Number</text>
<text x="265.2" y="185.6">Revision</text>
<text x="202.9" y="189.4">A4</text>
<text x="201.7" y="193.2">Date:</text>
<text x="201.7" y="195.7">File:</text>
<text x="213.1" y="193.2">18/05/2018</text>
<text x="213.1" y="195.7">D:\Program Files\..\PCIe_104.SchDoc</text>
<text x="252.5" y="193.2">Sheet</text>
<text x="252.5" y="195.7">Drawn By:</text>
<text x="259.9" y="193.2">of</text>
<text x="38.1" y="199.5">1</text>
<text x="111.2" y="199.5">2</text>
<text x="184.3" y="199.5">3</text>
<text x="257.3" y="199.5">4</text>
</g>
<g font-size="2.3" fill="#800000">
<text x="17.5" y="59.9">USB_OC</text>
<text x="35.2" y="58.6">USB_OC#</text>
<text x="248.7" y="58.6">USB_OC#</text>
<text x="12.3" y="65">USB_HS_DP</text>
<text x="35.2" y="63.7">USB_1p</text>
<text x="103.9" y="63.7">USB_0p</text>
<text x="126.7" y="65">USB_FS_DP</text>
<text x="180.1" y="63.7">USB_0p</text>
<text x="248.7" y="63.7">USB_1p</text>
<text x="12.3" y="67.5">USB_HS_DM</text>
<text x="35.2" y="66.2">USB_1n</text>
<text x="103.9" y="66.2">USB_0n</text>
<text x="126.7" y="67.5">USB_FS_DM</text>
<text x="180.1" y="66.2">USB_0n</text>
<text x="248.7" y="66.2">USB_1n</text>
<text x="14.9" y="118.3">I2C2_SDA</text>
<text x="35.2" y="117">SMB_DAT</text>
<text x="35.2" y="119.5">SMB_CLK</text>
<text x="248.7" y="117">SMB_DAT</text>
<text x="248.7" y="119.5">SMB_CLK</text>
<text x="12.3" y="123.3">I2C2_SMBA</text>
<text x="14.9" y="120.8">I2C2_SCL</text>
<text x="35.2" y="122.1">SMB_ALERT</text>
<text x="248.7" y="122.1">SMB_ALERT</text>
</g>
<g font-size="2.3" fill="#000080">
<text x="60.6" y="56.1">J?</text>
<text x="205.5" y="56.1">J?</text>
<text x="60.6" y="127.1">PCIe/104A-OneBankTop</text>
<text x="205.5" y="127.1">PCIe/104A-OneBankBottom</text>
</g>
</svg>
